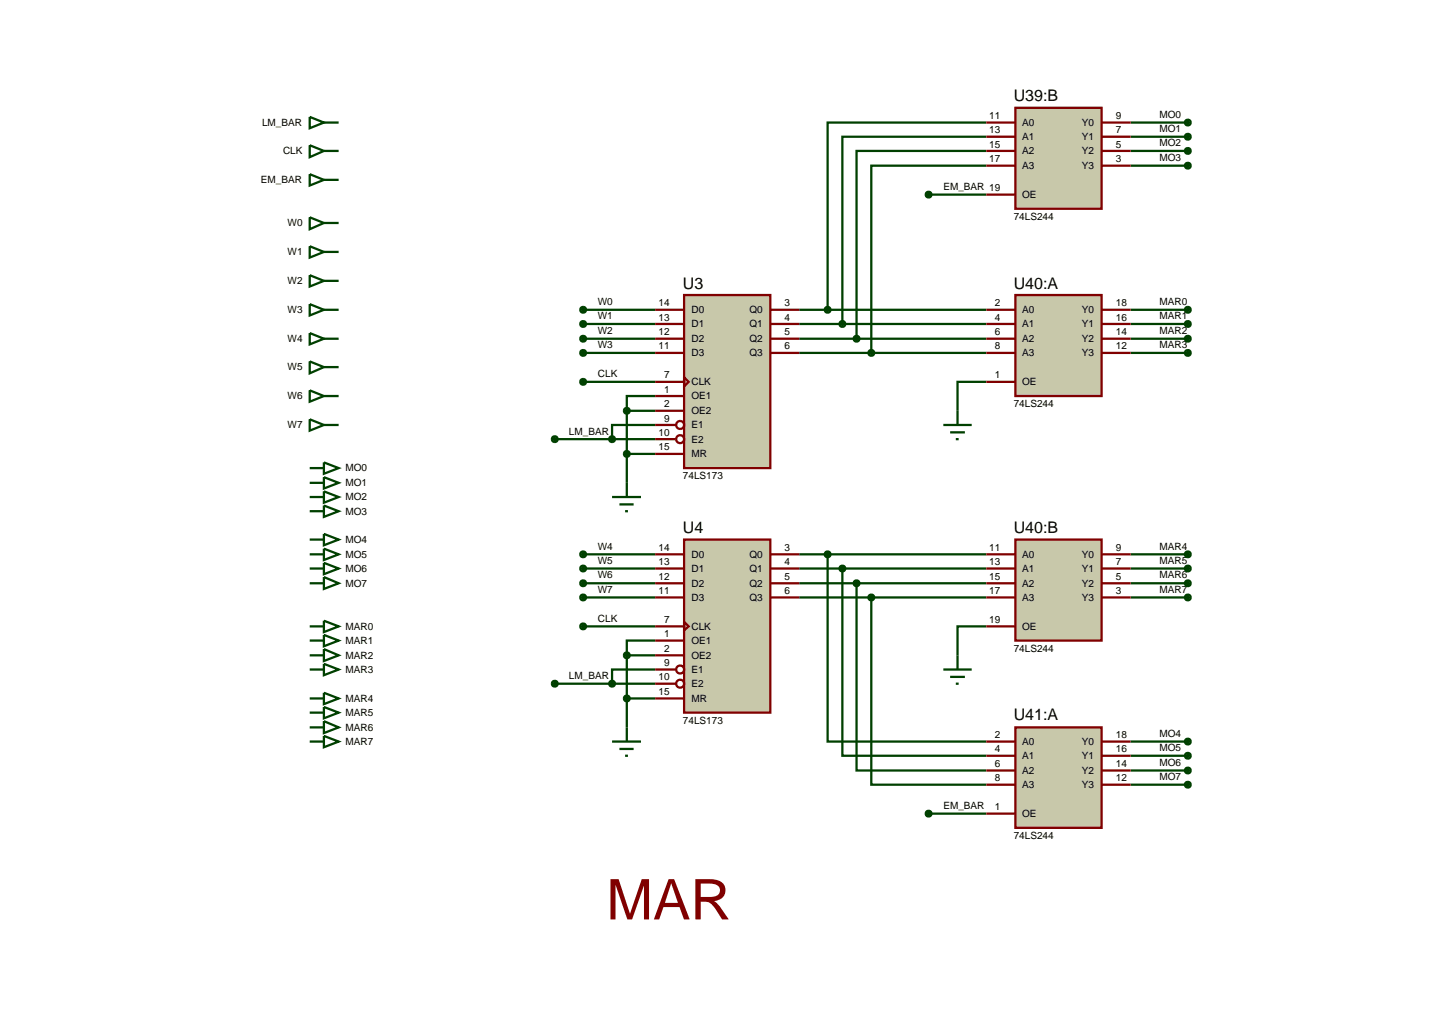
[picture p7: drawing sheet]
<svg xmlns="http://www.w3.org/2000/svg" width="257mm" height="180mm" viewBox="0 0 257 180" stroke-linecap="round" stroke-linejoin="round" font-family="sans-serif">
<g fill="none" stroke="#004000" stroke-width=".4">
<path d="M54.6 20.6l2.5 1-2.5 1zM54.6 25.6l2.5 1-2.5 1.1zM54.6 30.7l2.5 1-2.5 1zM54.6 38.3l2.5 1-2.5 1.1zM57.1 21.6h2.6M57.1 26.6h2.6M57.1 31.7h2.6M57.1 39.3h2.6M163.7 34.3h10.2M173.9 21.6h-28v33M173.9 24.1h-25.4v33M173.9 26.6h-22.9v33.1"/>
<path d="M173.9 29.2h-20.3v33M199.3 21.6h10.1M199.3 24.1h10.1M199.3 26.6h10.1M199.3 29.2h10.1M54.6 43.4l2.5 1-2.5 1zM54.6 48.5l2.5 1-2.5 1zM54.6 53.6l2.5 1-2.5 1zM54.6 58.7l2.5 1-2.5 1zM57.1 54.6h2.6M57.1 59.7h2.6M57.1 44.4h2.6"/>
<path d="M57.1 49.5h2.6M102.8 54.6h12.7M102.8 57.1h12.7M102.8 59.7h12.7M140.9 54.6h33M140.9 57.1h33M140.9 59.7h33M199.3 54.6h10.1M199.3 57.1h10.1M199.3 59.7h10.1M54.6 63.7l2.5 1-2.5 1.1zM54.6 68.8l2.5 1-2.5 1z"/>
<path d="M54.6 73.9l2.5 1-2.5 1zM57.1 64.7h2.6M57.1 69.8h2.6M57.1 74.9h2.6M97.8 77.4h17.7M102.8 62.2h12.7M102.8 67.3h12.7M110.5 72.4h5M110.5 72.4v12.7M115.5 69.8h-5v2.6M115.5 74.9h-7.6v2.5M140.9 62.2h33"/>
<path d="M173.9 67.3h-5.1v5.1M199.3 62.2h10.1M54.6 97.7h2.5M54.6 82.5h2.5M54.6 85.1h2.5M54.6 87.6h2.5M54.6 90.1h2.5M54.6 95.1h2.5M57.1 81.5l2.6 1-2.6 1zM57.1 84.1l2.6 1-2.6 1zM57.1 86.6l2.6 1-2.6 1zM57.1 89.1l2.6 1-2.6 1z"/>
<path d="M57.1 94.1l2.6 1-2.6 1zM57.1 96.7l2.6 1-2.6 1zM57.1 99.2l2.6 1-2.6 1zM102.8 97.7h12.7M110.5 80h5M140.9 97.7h33M145.9 97.7v33h28M199.3 97.7h10.1M54.6 100.2h2.5M54.6 102.8h2.5M54.6 110.4h2.5M54.6 115.5h2.5"/>
<path d="M54.6 112.9h2.5M54.6 118h2.5M57.1 101.7l2.6 1.1-2.6 1zM57.1 109.4l2.6 1-2.6 1zM57.1 111.9l2.6 1-2.6 1zM57.1 114.4l2.6 1.1-2.6 1zM57.1 117l2.6 1-2.6 1zM102.8 100.2h12.7M102.8 102.8h12.7M102.8 105.3h12.7M102.8 110.4h12.7M110.5 115.5h5"/>
<path d="M110.5 115.5v12.7M115.5 112.9h-5v2.6M115.5 118h-7.6v2.5M140.9 100.2h33M140.9 102.8h33M140.9 105.3h33M148.5 100.2v33h25.4M151 102.8v33h22.9M153.6 105.3v33h20.3M173.9 110.4h-5.1v5.1M199.3 100.2h10.1M199.3 102.8h10.1"/>
<path d="M199.3 105.3h10.1M54.6 123.1h2.5M54.6 130.7h2.5M54.6 125.6h2.5M54.6 128.2h2.5M57.1 122.1l2.6 1-2.6 1zM57.1 124.6l2.6 1-2.6 1zM57.1 127.1l2.6 1.1-2.6 1zM57.1 129.7l2.6 1-2.6 1zM97.8 120.5h17.7M110.5 123.1h5M199.3 130.7h10.1"/>
<path d="M199.3 133.2h10.1M199.3 135.8h10.1M199.3 138.3h10.1M163.7 143.4h10.2"/>
</g>
<path d="M120.6 52h15.2v30.5h-15.2z" fill="#c8c8aa" stroke="#800000" stroke-width=".4"/>
<g fill="none" stroke="#800000" stroke-width=".4">
<path d="M115.5 54.6h5.1M115.5 57.1h5.1M115.5 59.7h5.1M135.8 54.6h5.1M135.8 57.1h5.1M135.8 59.7h5.1M115.5 62.2h5.1M115.5 67.3h5.1M115.5 69.8h5.1M115.5 72.4h5.1M115.5 74.9h3.6M115.5 77.4h3.6"/>
<path d="M120.6 66.5l.8 .8-.8 .8zM135.8 62.2h5.1M115.5 80h5.1"/>
<circle cx="119.9" cy="77.4" r=".7"/>
<circle cx="119.9" cy="74.9" r=".7"/>
</g>
<path d="M120.6 95.1h15.2v30.5h-15.2z" fill="#c8c8aa" stroke="#800000" stroke-width=".4"/>
<g fill="none" stroke="#800000" stroke-width=".4">
<path d="M115.5 97.7h5.1M135.8 97.7h5.1M115.5 100.2h5.1M115.5 102.8h5.1M115.5 105.3h5.1M115.5 110.4h5.1M115.5 112.9h5.1M115.5 115.5h5.1M115.5 118h3.6M120.6 109.6l.8 .8-.8 .7zM135.8 100.2h5.1M135.8 102.8h5.1"/>
<path d="M135.8 105.3h5.1M115.5 120.5h3.6M115.5 123.1h5.1"/>
<circle cx="119.9" cy="118" r=".7"/>
<circle cx="119.9" cy="120.5" r=".7"/>
</g>
<path d="M102.4 54.3l.4-.2-.5 .5zM102.8 54.1l.3 .1 .2 .4zM103.3 54.6l-.1 .3-.4 .2zM102.3 54.6l.5 .5-.3-.1z" fill="#004000" stroke="#004000" stroke-width=".4"/>
<path d="M102.3 54.6l.5-.5 .5 .5-.5 .5z" fill="#004000"/>
<path d="M102.5 56.7l.3-.1-.5 .5zM102.8 56.6l.4 .2 .1 .3zM103.3 57.1l-.1 .3-.4 .2zM102.3 57.1l.5 .5-.3-.1z" fill="#004000" stroke="#004000" stroke-width=".4"/>
<path d="M102.3 57.1l.5-.5 .5 .5-.5 .5z" fill="#004000"/>
<path d="M102.4 59.4l.4-.2-.5 .5zM102.8 59.2l.4 .2 .1 .3zM103.3 59.7l-.1 .3-.4 .2zM102.3 59.7l.5 .5-.3-.1z" fill="#004000" stroke="#004000" stroke-width=".4"/>
<path d="M102.3 59.7l.5-.5 .5 .5-.5 .5z" fill="#004000"/>
<path d="M102.4 61.9l.4-.2-.5 .5zM102.8 61.7l.3 .1 .2 .4zM103.3 62.2l-.1 .3-.4 .2zM102.3 62.2l.5 .5-.4-.2z" fill="#004000" stroke="#004000" stroke-width=".4"/>
<path d="M102.3 62.2l.5-.5 .5 .5-.5 .5z" fill="#004000"/>
<path d="M102.4 97.4l.4-.2-.5 .5zM102.8 97.2l.3 .1 .2 .4zM103.3 97.7l-.1 .3-.4 .2zM102.3 97.7l.5 .5-.3-.1z" fill="#004000" stroke="#004000" stroke-width=".4"/>
<path d="M102.3 97.7l.5-.5 .5 .5-.5 .5z" fill="#004000"/>
<path d="M102.4 99.9l.4-.2-.5 .5zM102.8 99.7l.4 .2 .1 .3zM103.3 100.2l-.2 .4-.3 .1zM102.3 100.2l.5 .5-.3-.1z" fill="#004000" stroke="#004000" stroke-width=".4"/>
<path d="M102.3 100.2l.5-.5 .5 .5-.5 .5z" fill="#004000"/>
<path d="M102.4 102.5l.4-.2-.5 .5zM102.8 102.3l.3 .1 .2 .4zM103.3 102.8l-.2 .4-.3 .1zM102.3 102.8l.5 .5-.3-.1z" fill="#004000" stroke="#004000" stroke-width=".4"/>
<path d="M102.3 102.8l.5-.5 .5 .5-.5 .5z" fill="#004000"/>
<path d="M102.5 104.9l.3-.1-.5 .5zM102.8 104.8l.4 .2 .1 .3zM103.3 105.3l-.2 .4-.3 .1zM102.3 105.3l.5 .5-.3-.1z" fill="#004000" stroke="#004000" stroke-width=".4"/>
<path d="M102.3 105.3l.5-.5 .5 .5-.5 .5z" fill="#004000"/>
<path d="M102.4 110.1l.4-.2-.5 .5zM102.8 109.9l.3 .1 .2 .4zM103.3 110.4l-.1 .3-.4 .2zM102.3 110.4l.5 .5-.3-.1z" fill="#004000" stroke="#004000" stroke-width=".4"/>
<path d="M102.3 110.4l.5-.5 .5 .5-.5 .5z" fill="#004000"/>
<path d="M102.4 67l.4-.2-.5 .5zM102.8 66.8l.4 .2 .1 .3zM103.3 67.3l-.1 .3-.4 .2zM102.3 67.3l.5 .5-.3-.1z" fill="#004000" stroke="#004000" stroke-width=".4"/>
<path d="M102.3 67.3l.5-.5 .5 .5-.5 .5z" fill="#004000"/>
<path d="M110.2 72l.3-.1-.5 .5zM110.5 71.9l.3 .1 .2 .4zM110.5 72.9l.5-.5-.2 .4zM110 72.4l.5 .5-.3-.1z" fill="#004000" stroke="#004000" stroke-width=".4"/>
<path d="M110.5 71.9l.5 .5-.5 .5-.5-.5z" fill="#004000"/>
<path d="M110.2 115.1l.3-.1-.5 .5zM110.5 115l.3 .1 .2 .4zM110.5 116l.5-.5-.2 .4zM110 115.5l.5 .5-.3-.1z" fill="#004000" stroke="#004000" stroke-width=".4"/>
<path d="M110.5 115l.5 .5-.5 .5-.5-.5z" fill="#004000"/>
<path d="M107.9 87.6h5.1M109.2 88.9h2.5M110.2 90.1h.5M110.5 85.1v2.5" fill="none" stroke="#004000" stroke-width=".4"/>
<path d="M110.2 79.6l.3-.1-.5 .5zM110.5 79.5l.3 .1 .2 .4zM110.5 80.5l.5-.5-.2 .4zM110 80l.5 .5-.3-.1z" fill="#004000" stroke="#004000" stroke-width=".4"/>
<path d="M110 80l.5-.5 .5 .5-.5 .5z" fill="#004000"/>
<path d="M107.9 130.7h5.1M109.2 132h2.5M110.2 133.2h.5M110.5 128.2v2.5" fill="none" stroke="#004000" stroke-width=".4"/>
<path d="M110.2 122.7l.3-.1-.5 .5zM110.5 122.6l.3 .1 .2 .4zM111 123.1l-.2 .4-.3 .1zM110 123.1l.5 .5-.4-.2z" fill="#004000" stroke="#004000" stroke-width=".4"/>
<path d="M110.5 122.6l.5 .5-.5 .5-.5-.5z" fill="#004000"/>
<path d="M107.6 77l.3-.1-.5 .5zM107.9 76.9l.3 .1 .2 .4zM107.9 77.9l.5-.5-.2 .4zM107.4 77.4l.5 .5-.4-.2z" fill="#004000" stroke="#004000" stroke-width=".4"/>
<path d="M107.4 77.4l.5-.5 .5 .5-.5 .5z" fill="#004000"/>
<path d="M97.5 77l.3-.1-.5 .5zM97.8 76.9l.3 .1 .2 .4zM97.8 77.9l.5-.5-.2 .4zM97.3 77.4l.5 .5-.4-.2z" fill="#004000" stroke="#004000" stroke-width=".4"/>
<path d="M97.3 77.4l.5-.5 .5 .5-.5 .5z" fill="#004000"/>
<path d="M107.6 120.1l.3-.1-.5 .5zM107.9 120l.3 .1 .2 .4zM107.9 121l.5-.5-.2 .4zM107.4 120.5l.5 .5-.4-.2z" fill="#004000" stroke="#004000" stroke-width=".4"/>
<path d="M107.9 120l.5 .5-.5 .5-.5-.5z" fill="#004000"/>
<path d="M97.5 120.1l.3-.1-.5 .5zM97.8 120l.3 .1 .2 .4zM98.3 120.5l-.2 .4-.3 .1zM97.3 120.5l.5 .5-.4-.2z" fill="#004000" stroke="#004000" stroke-width=".4"/>
<path d="M97.8 120l.5 .5-.5 .5-.5-.5z" fill="#004000"/>
<path d="M179 52h15.2v17.8h-15.2z" fill="#c8c8aa" stroke="#800000" stroke-width=".4"/>
<path d="M173.9 54.6h5.1M173.9 57.1h5.1M173.9 59.7h5.1M194.2 54.6h5.1M194.2 57.1h5.1M194.2 59.7h5.1M173.9 62.2h5.1M173.9 67.3h5.1M194.2 62.2h5.1" fill="none" stroke="#800000" stroke-width=".4"/>
<path d="M179 19h15.2v17.8h-15.2z" fill="#c8c8aa" stroke="#800000" stroke-width=".4"/>
<path d="M173.9 21.6h5.1M173.9 24.1h5.1M173.9 26.6h5.1M173.9 29.2h5.1M173.9 34.3h5.1M194.2 21.6h5.1M194.2 24.1h5.1M194.2 26.6h5.1M194.2 29.2h5.1" fill="none" stroke="#800000" stroke-width=".4"/>
<path d="M179 95.1h15.2v17.8h-15.2z" fill="#c8c8aa" stroke="#800000" stroke-width=".4"/>
<path d="M173.9 97.7h5.1M194.2 97.7h5.1M173.9 100.2h5.1M173.9 102.8h5.1M173.9 105.3h5.1M173.9 110.4h5.1M194.2 100.2h5.1M194.2 102.8h5.1M194.2 105.3h5.1" fill="none" stroke="#800000" stroke-width=".4"/>
<path d="M179 128.2h15.2v17.7h-15.2z" fill="#c8c8aa" stroke="#800000" stroke-width=".4"/>
<path d="M173.9 130.7h5.1M173.9 133.2h5.1M173.9 135.8h5.1M173.9 138.3h5.1M194.2 130.7h5.1M194.2 133.2h5.1M194.2 135.8h5.1M194.2 138.3h5.1M173.9 143.4h5.1" fill="none" stroke="#800000" stroke-width=".4"/>
<path d="M145.5 97.4l.4-.2-.5 .5zM145.9 97.2l.4 .2 .1 .3zM146.4 97.7l-.1 .3-.4 .2zM145.4 97.7l.5 .5-.3-.1z" fill="#004000" stroke="#004000" stroke-width=".4"/>
<path d="M145.4 97.7l.5-.5 .5 .5-.5 .5z" fill="#004000"/>
<path d="M148.2 99.8l.3-.1-.5 .5zM148.5 99.7l.4 .2 .1 .3zM148.5 100.7l.5-.5-.2 .4zM148 100.2l.5 .5-.3-.1z" fill="#004000" stroke="#004000" stroke-width=".4"/>
<path d="M148.5 99.7l.5 .5-.5 .5-.5-.5z" fill="#004000"/>
<path d="M150.7 102.4l.3-.1-.5 .5zM151 102.3l.3 .1 .2 .4zM151 103.3l.5-.5-.2 .4zM150.5 102.8l.5 .5-.3-.1z" fill="#004000" stroke="#004000" stroke-width=".4"/>
<path d="M151 102.3l.5 .5-.5 .5-.5-.5z" fill="#004000"/>
<path d="M153.3 104.9l.3-.1-.5 .5zM153.6 104.8l.4 .2 .1 .3zM154.1 105.3l-.2 .4-.3 .1zM153.1 105.3l.5 .5-.3-.1z" fill="#004000" stroke="#004000" stroke-width=".4"/>
<path d="M153.1 105.3l.5-.5 .5 .5-.5 .5z" fill="#004000"/>
<path d="M145.5 54.3l.4-.2-.5 .5zM145.9 54.1l.4 .2 .1 .3zM146.4 54.6l-.1 .3-.4 .2zM145.4 54.6l.5 .5-.3-.1z" fill="#004000" stroke="#004000" stroke-width=".4"/>
<path d="M145.4 54.6l.5-.5 .5 .5-.5 .5z" fill="#004000"/>
<path d="M148.2 56.7l.3-.1-.5 .5zM148.5 56.6l.4 .2 .1 .3zM148.5 57.6l.5-.5-.1 .3zM148 57.1l.5 .5-.3-.1z" fill="#004000" stroke="#004000" stroke-width=".4"/>
<path d="M148.5 56.6l.5 .5-.5 .5-.5-.5z" fill="#004000"/>
<path d="M150.7 59.3l.3-.1-.5 .5zM151 59.2l.4 .2 .1 .3zM151 60.2l.5-.5-.2 .4zM150.5 59.7l.5 .5-.3-.1z" fill="#004000" stroke="#004000" stroke-width=".4"/>
<path d="M151 59.2l.5 .5-.5 .5-.5-.5z" fill="#004000"/>
<path d="M153.2 61.9l.4-.2-.5 .5zM153.6 61.7l.3 .1 .2 .4zM154.1 62.2l-.1 .3-.4 .2zM153.1 62.2l.5 .5-.4-.2z" fill="#004000" stroke="#004000" stroke-width=".4"/>
<path d="M153.1 62.2l.5-.5 .5 .5-.5 .5z" fill="#004000"/>
<path d="M166.3 74.9h5M167.5 76.2h2.6M168.5 77.4h.5M168.8 72.4v2.5M166.3 118h5M167.5 119.3h2.6M168.8 115.5v2.5M168.5 120.5h.5" fill="none" stroke="#004000" stroke-width=".4"/>
<path d="M163.4 33.9l.3-.1-.5 .5zM163.7 33.8l.4 .2 .1 .3zM163.7 34.8l.5-.5-.2 .4zM163.2 34.3l.5 .5-.4-.2z" fill="#004000" stroke="#004000" stroke-width=".4"/>
<path d="M163.7 33.8l.5 .5-.5 .5-.5-.5z" fill="#004000"/>
<path d="M163.4 143l.3-.1-.5 .5zM163.7 142.9l.4 .2 .1 .3zM163.7 143.9l.5-.5-.2 .4zM163.2 143.4l.5 .5-.3-.1z" fill="#004000" stroke="#004000" stroke-width=".4"/>
<path d="M163.7 142.9l.5 .5-.5 .5-.5-.5z" fill="#004000"/>
<path d="M209 21.3l.4-.2-.5 .5zM209.4 21.1l.4 .2 .1 .3zM209.9 21.6l-.1 .3-.4 .2zM208.9 21.6l.5 .5-.3-.1z" fill="#004000" stroke="#004000" stroke-width=".4"/>
<path d="M208.9 21.6l.5-.5 .5 .5-.5 .5z" fill="#004000"/>
<path d="M209 23.8l.4-.2-.5 .5zM209.4 23.6l.4 .2 .1 .3zM209.9 24.1l-.1 .3-.4 .2zM208.9 24.1l.5 .5-.4-.2z" fill="#004000" stroke="#004000" stroke-width=".4"/>
<path d="M208.9 24.1l.5-.5 .5 .5-.5 .5z" fill="#004000"/>
<path d="M209 26.3l.4-.2-.5 .5zM209.4 26.1l.4 .2 .1 .3zM209.9 26.6l-.1 .3-.4 .2zM208.9 26.6l.5 .5-.3-.1z" fill="#004000" stroke="#004000" stroke-width=".4"/>
<path d="M208.9 26.6l.5-.5 .5 .5-.5 .5z" fill="#004000"/>
<path d="M209 28.9l.4-.2-.5 .5zM209.4 28.7l.4 .2 .1 .3zM209.9 29.2l-.1 .3-.4 .2zM208.9 29.2l.5 .5-.3-.1z" fill="#004000" stroke="#004000" stroke-width=".4"/>
<path d="M208.9 29.2l.5-.5 .5 .5-.5 .5z" fill="#004000"/>
<path d="M209 54.3l.4-.2-.5 .5zM209.4 54.1l.4 .2 .1 .3zM209.9 54.6l-.1 .3-.4 .2zM208.9 54.6l.5 .5-.3-.1z" fill="#004000" stroke="#004000" stroke-width=".4"/>
<path d="M208.9 54.6l.5-.5 .5 .5-.5 .5z" fill="#004000"/>
<path d="M209 56.8l.4-.2-.5 .5zM209.4 56.6l.4 .2 .1 .3zM209.9 57.1l-.1 .3-.4 .2zM208.9 57.1l.5 .5-.3-.1z" fill="#004000" stroke="#004000" stroke-width=".4"/>
<path d="M208.9 57.1l.5-.5 .5 .5-.5 .5z" fill="#004000"/>
<path d="M209 59.4l.4-.2-.5 .5zM209.4 59.2l.4 .2 .1 .3zM209.9 59.7l-.1 .3-.4 .2zM208.9 59.7l.5 .5-.3-.1z" fill="#004000" stroke="#004000" stroke-width=".4"/>
<path d="M208.9 59.7l.5-.5 .5 .5-.5 .5z" fill="#004000"/>
<path d="M209 61.9l.4-.2-.5 .5zM209.4 61.7l.4 .2 .1 .3zM209.9 62.2l-.1 .3-.4 .2zM208.9 62.2l.5 .5-.4-.2z" fill="#004000" stroke="#004000" stroke-width=".4"/>
<path d="M208.9 62.2l.5-.5 .5 .5-.5 .5z" fill="#004000"/>
<path d="M209 97.4l.4-.2-.5 .5zM209.4 97.2l.4 .2 .1 .3zM209.9 97.7l-.1 .3-.4 .2zM208.9 97.7l.5 .5-.4-.2z" fill="#004000" stroke="#004000" stroke-width=".4"/>
<path d="M208.9 97.7l.5-.5 .5 .5-.5 .5z" fill="#004000"/>
<path d="M209 99.9l.4-.2-.5 .5zM209.4 99.7l.4 .2 .1 .3zM209.9 100.2l-.1 .3-.4 .2zM208.9 100.2l.5 .5-.3-.1z" fill="#004000" stroke="#004000" stroke-width=".4"/>
<path d="M208.9 100.2l.5-.5 .5 .5-.5 .5z" fill="#004000"/>
<path d="M209 102.5l.4-.2-.5 .5zM209.4 102.3l.4 .2 .1 .3zM209.9 102.8l-.1 .3-.4 .2zM208.9 102.8l.5 .5-.3-.1z" fill="#004000" stroke="#004000" stroke-width=".4"/>
<path d="M208.9 102.8l.5-.5 .5 .5-.5 .5z" fill="#004000"/>
<path d="M209 105l.4-.2-.5 .5zM209.4 104.8l.4 .2 .1 .3zM209.9 105.3l-.1 .3-.4 .2zM208.9 105.3l.5 .5-.3-.1z" fill="#004000" stroke="#004000" stroke-width=".4"/>
<path d="M208.9 105.3l.5-.5 .5 .5-.5 .5z" fill="#004000"/>
<path d="M209 130.4l.4-.2-.5 .5zM209.4 130.2l.4 .2 .1 .3zM209.9 130.7l-.1 .3-.4 .2zM208.9 130.7l.5 .5-.3-.1z" fill="#004000" stroke="#004000" stroke-width=".4"/>
<path d="M208.9 130.7l.5-.5 .5 .5-.5 .5z" fill="#004000"/>
<path d="M209 132.9l.4-.2-.5 .5zM209.4 132.7l.4 .2 .1 .3zM209.9 133.2l-.1 .3-.4 .2zM208.9 133.2l.5 .5-.4-.2z" fill="#004000" stroke="#004000" stroke-width=".4"/>
<path d="M208.9 133.2l.5-.5 .5 .5-.5 .5z" fill="#004000"/>
<path d="M209 135.5l.4-.2-.5 .5zM209.4 135.3l.4 .2 .1 .3zM209.9 135.8l-.1 .3-.4 .2zM208.9 135.8l.5 .5-.4-.2z" fill="#004000" stroke="#004000" stroke-width=".4"/>
<path d="M208.9 135.8l.5-.5 .5 .5-.5 .5z" fill="#004000"/>
<path d="M209 138l.4-.2-.5 .5zM209.4 137.8l.4 .2 .1 .3zM209.9 138.3l-.1 .3-.4 .2zM208.9 138.3l.5 .5-.3-.1z" fill="#004000" stroke="#004000" stroke-width=".4"/>
<path d="M208.9 138.3l.5-.5 .5 .5-.5 .5z" fill="#004000"/>
<text font-size="9.9" fill="#800000" x="106.9" y="162">MAR</text>
<g font-size="2.8">
<text x="178.7" y="17.9">U39:B</text>
<text x="120.4" y="50.9">U3</text>
<text x="178.7" y="50.9">U40:A</text>
<text x="120.4" y="94">U4</text>
<text x="178.7" y="94">U40:B</text>
<text x="178.7" y="127">U41:A</text>
</g>
<g font-size="1.8">
<text x="46.2" y="22.2">LM_BAR</text>
<text x="174.4" y="21">11</text>
<text x="174.4" y="23.5">13</text>
<text x="180.2" y="22.2">A0</text>
<text x="190.7" y="22.2">Y0</text>
<text x="196.7" y="21">9</text>
<text x="196.7" y="23.5">7</text>
<text x="204.4" y="20.8">MO0</text>
<text x="204.4" y="23.3">MO1</text>
<text x="49.9" y="27.2">CLK</text>
<text x="174.4" y="26">15</text>
<text x="174.4" y="28.6">17</text>
<text x="180.2" y="24.7">A1</text>
<text x="180.2" y="27.2">A2</text>
<text x="180.2" y="29.8">A3</text>
<text x="190.7" y="24.7">Y1</text>
<text x="190.7" y="27.2">Y2</text>
<text x="190.7" y="29.8">Y3</text>
<text x="196.7" y="26">5</text>
<text x="196.7" y="28.6">3</text>
<text x="204.4" y="25.8">MO2</text>
<text x="204.4" y="28.4">MO3</text>
<text x="46" y="32.3">EM_BAR</text>
<text x="166.3" y="33.5">EM_BAR 19</text>
<text x="180.2" y="34.9">OE</text>
<text x="50.7" y="39.9">W0</text>
<text x="178.7" y="38.8">74LS244</text>
<text x="50.7" y="45">W1</text>
<text x="50.7" y="50.1">W2</text>
<text x="105.4" y="53.8">W0</text>
<text x="116.1" y="54">14</text>
<text x="138.3" y="54">3</text>
<text x="175.4" y="54">2</text>
<text x="196.7" y="54">18</text>
<text x="204.4" y="53.8">MAR0</text>
<text x="50.7" y="55.2">W3</text>
<text x="105.4" y="56.3">W1</text>
<text x="105.4" y="58.9">W2</text>
<text x="116.1" y="56.5">13</text>
<text x="116.1" y="59.1">12</text>
<text x="121.9" y="55.2">D0</text>
<text x="121.9" y="57.7">D1</text>
<text x="132.1" y="55.2">Q0</text>
<text x="132.1" y="57.7">Q1</text>
<text x="138.3" y="56.5">4</text>
<text x="138.3" y="59.1">5</text>
<text x="175.4" y="56.5">4</text>
<text x="175.4" y="59.1">6</text>
<text x="180.2" y="55.2">A0</text>
<text x="180.2" y="57.7">A1</text>
<text x="190.7" y="55.2">Y0</text>
<text x="190.7" y="57.7">Y1</text>
<text x="196.7" y="56.5">16</text>
<text x="196.7" y="59.1">14</text>
<text x="204.4" y="56.3">MAR1</text>
<text x="204.4" y="58.9">MAR2</text>
<text x="50.7" y="60.3">W4</text>
<text x="50.7" y="65.3">W5</text>
<text x="105.4" y="61.4">W3</text>
<text x="116.1" y="61.6">11</text>
<text x="121.9" y="60.3">D2</text>
<text x="121.9" y="62.8">D3</text>
<text x="132.1" y="60.3">Q2</text>
<text x="132.1" y="62.8">Q3</text>
<text x="138.3" y="61.6">6</text>
<text x="175.4" y="61.6">8</text>
<text x="180.2" y="60.3">A2</text>
<text x="180.2" y="62.8">A3</text>
<text x="190.7" y="60.3">Y2</text>
<text x="190.7" y="62.8">Y3</text>
<text x="196.7" y="61.6">12</text>
<text x="204.4" y="61.4">MAR3</text>
<text x="50.7" y="70.4">W6</text>
<text x="105.4" y="66.5">CLK</text>
<text x="117.1" y="66.7">7</text>
<text x="117.1" y="69.2">1</text>
<text x="117.1" y="71.8">2</text>
<text x="121.9" y="67.9">CLK</text>
<text x="121.9" y="70.4">OE1</text>
<text x="175.4" y="66.7">1</text>
<text x="178.7" y="71.8">74LS244</text>
<text x="180.2" y="67.9">OE</text>
<text x="50.7" y="75.5">W7</text>
<text x="100.3" y="76.6">LM_BAR</text>
<text x="116.1" y="76.8">10</text>
<text x="117.1" y="74.3">9</text>
<text x="121.9" y="73">OE2</text>
<text x="121.9" y="75.5">E1</text>
<text x="121.9" y="78">E2</text>
<text x="60.9" y="83.1">MO0</text>
<text x="116.1" y="79.4">15</text>
<text x="121.9" y="80.6">MR</text>
<text x="60.9" y="85.7">MO1</text>
<text x="60.9" y="88.2">MO2</text>
<text x="120.4" y="84.5">74LS173</text>
<text x="60.9" y="90.7">MO3</text>
<text x="60.9" y="95.7">MO4</text>
<text x="60.9" y="98.3">MO5</text>
<text x="60.9" y="100.8">MO6</text>
<text x="105.4" y="96.9">W4</text>
<text x="105.4" y="99.4">W5</text>
<text x="105.4" y="101.9">W6</text>
<text x="116.1" y="97.1">14</text>
<text x="116.1" y="99.6">13</text>
<text x="121.9" y="98.3">D0</text>
<text x="121.9" y="100.8">D1</text>
<text x="132.1" y="98.3">Q0</text>
<text x="132.1" y="100.8">Q1</text>
<text x="138.3" y="97.1">3</text>
<text x="138.3" y="99.6">4</text>
<text x="174.4" y="97.1">11</text>
<text x="174.4" y="99.6">13</text>
<text x="180.2" y="98.3">A0</text>
<text x="180.2" y="100.8">A1</text>
<text x="190.7" y="98.3">Y0</text>
<text x="190.7" y="100.8">Y1</text>
<text x="196.7" y="97.1">9</text>
<text x="196.7" y="99.6">7</text>
<text x="204.4" y="96.9">MAR4</text>
<text x="204.4" y="99.4">MAR5</text>
<text x="204.4" y="101.9">MAR6</text>
<text x="60.9" y="103.4">MO7</text>
<text x="105.4" y="104.5">W7</text>
<text x="116.1" y="102.2">12</text>
<text x="116.1" y="104.7">11</text>
<text x="121.9" y="103.4">D2</text>
<text x="121.9" y="105.9">D3</text>
<text x="132.1" y="103.4">Q2</text>
<text x="132.1" y="105.9">Q3</text>
<text x="138.3" y="102.2">5</text>
<text x="138.3" y="104.7">6</text>
<text x="174.4" y="102.2">15</text>
<text x="174.4" y="104.7">17</text>
<text x="180.2" y="103.4">A2</text>
<text x="180.2" y="105.9">A3</text>
<text x="190.7" y="103.4">Y2</text>
<text x="190.7" y="105.9">Y3</text>
<text x="196.7" y="102.2">5</text>
<text x="196.7" y="104.7">3</text>
<text x="204.4" y="104.5">MAR7</text>
<text x="60.9" y="111">MAR0</text>
<text x="60.9" y="113.5">MAR1</text>
<text x="105.4" y="109.6">CLK</text>
<text x="117.1" y="109.8">7</text>
<text x="117.1" y="112.3">1</text>
<text x="121.9" y="111">CLK</text>
<text x="121.9" y="113.5">OE1</text>
<text x="174.4" y="109.8">19</text>
<text x="180.2" y="111">OE</text>
<text x="60.9" y="116.1">MAR2</text>
<text x="60.9" y="118.6">MAR3</text>
<text x="100.3" y="119.7">LM_BAR</text>
<text x="116.1" y="119.9">10</text>
<text x="117.1" y="114.9">2</text>
<text x="117.1" y="117.4">9</text>
<text x="121.9" y="116.1">OE2</text>
<text x="121.9" y="118.6">E1</text>
<text x="178.7" y="114.9">74LS244</text>
<text x="60.9" y="123.7">MAR4</text>
<text x="116.1" y="122.5">15</text>
<text x="121.9" y="121.1">E2</text>
<text x="121.9" y="123.7">MR</text>
<text x="60.9" y="126.2">MAR5</text>
<text x="60.9" y="128.8">MAR6</text>
<text x="60.9" y="131.3">MAR7</text>
<text x="120.4" y="127.6">74LS173</text>
<text x="175.4" y="130.1">2</text>
<text x="180.2" y="131.3">A0</text>
<text x="190.7" y="131.3">Y0</text>
<text x="196.7" y="130.1">18</text>
<text x="204.4" y="129.9">MO4</text>
<text x="175.4" y="132.6">4</text>
<text x="175.4" y="135.2">6</text>
<text x="175.4" y="137.7">8</text>
<text x="180.2" y="133.8">A1</text>
<text x="180.2" y="136.4">A2</text>
<text x="190.7" y="133.8">Y1</text>
<text x="190.7" y="136.4">Y2</text>
<text x="196.7" y="132.6">16</text>
<text x="196.7" y="135.2">14</text>
<text x="196.7" y="137.7">12</text>
<text x="204.4" y="132.4">MO5</text>
<text x="204.4" y="135">MO6</text>
<text x="204.4" y="137.5">MO7</text>
<text x="166.3" y="142.6">EM_BAR</text>
<text x="175.4" y="142.8">1</text>
<text x="180.2" y="138.9">A3</text>
<text x="180.2" y="144">OE</text>
<text x="190.7" y="138.9">Y3</text>
<text x="178.7" y="147.9">74LS244</text>
</g>
</svg>
